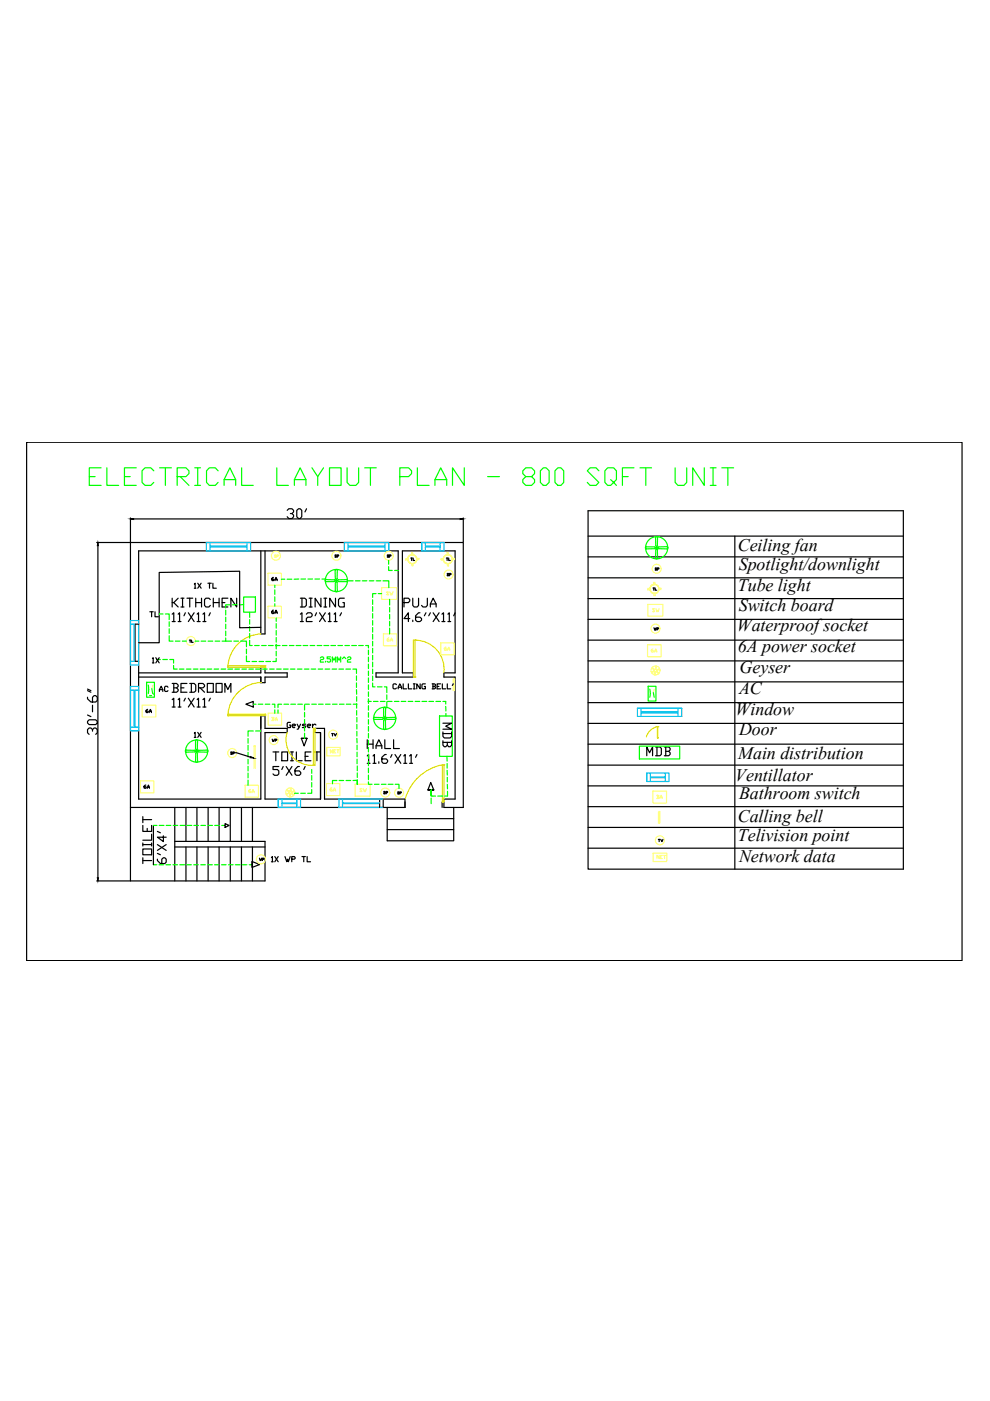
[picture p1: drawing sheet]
<svg xmlns="http://www.w3.org/2000/svg" width="210mm" height="297mm" viewBox="0 0 210 297" stroke-linecap="round" stroke-linejoin="round" font-family="sans-serif">
<!-- layer: 0 -->
<g fill="none" stroke="#000" stroke-width=".25">
<path d="M20.5 115h7M20.8 115.7v70.4M27.7 109.8v5.1M28.3 110h69.3M55.3 116.8v17.6h.9v-17.6M60.9 108.2l.3-.3h.7l.3 .3v.3l-.3 .4h-.3M61.9 108.9l.3 .3v.4l-.3 .3h-.7l-.3-.3M62.9 108.2l.4-.3h.3l.4 .3v1.4l-.4 .3h-.3l-.4-.3zM65 107.9l-.3 .6M98.2 109.8v5.1M29.4 132.3h-.8v7.9h.8M36.5 130.2l.3-.3v1.9"/>
<path d="M36.5 126.8v1.9M36.5 131.8h.6M36.8 127.8l1 .9M37.8 126.8l-1 1h-.3M37.8 130.2l.3-.3v1.9M37.8 131.8h.6M38.4 126.8h.6M38.4 128.7h.6M38.7 126.8v1.9M39.3 129.9l-.3 .7M39.6 126.8h1.3M39.9 129.9l1.3 1.9"/>
<path d="M40.2 126.8v1.9M41.2 129.9l-1.3 1.9M41.5 126.8v1.9M41.5 127.8h1.2M41.8 130.2l.3-.3v1.9M41.8 131.8h.6M42.7 126.8v1.9M43 130.2l.4-.3v1.9M43 131.8h.7M44.6 127.1l-.3-.3h-.6l-.3 .3v1.3l.3 .3h.6l.3-.3M44.6 129.9l-.3 .7M45.2 127.8h1.3"/>
<path d="M45.2 126.8v1.9M46.5 126.8v1.9M47.1 127.8h.6M48.3 126.8h-1.2v1.9h1.2M50.2 126.8v1.9l-1.2-1.9v1.9M63.7 126.8h.9l.4 .3v1.3l-.4 .3h-.9M63.7 130.2l.3-.3v1.9M63.7 131.8h.6M64 126.8v1.9M65 130.2l.2-.3h.7l.3 .3v.4l-.3 .3h-.7l-.2 .2v.7h1.2M65.5 126.8h.7M65.5 128.7h.7"/>
<path d="M65.9 126.8v1.9M67.1 129.9l-.3 .7M67.7 129.9l1.3 1.9M68 126.8v1.9l-1.2-1.9v1.9M68.7 126.8h.6M68.7 128.7h.6M69 126.8v1.9M69 129.9l-1.3 1.9M69.6 130.2l.3-.3v1.9M69.6 131.8h.6M70.8 130.2l.3-.3v1.9M70.8 131.8h.7"/>
<path d="M71.1 126.8v1.9l-1.2-1.9v1.9M72.4 129.9l-.3 .7M73 126.8h-.9l-.3 .3v1.3l.3 .3h.9v-.9h-.3M85.7 127.8h.9l.3-.4v-.3l-.3-.3h-.9v1.9M86.9 131.1h-1.2l.9-1.2v1.9M87.5 126.8v1.6l.3 .3h.6l.3-.3v-1.6M87.5 131.5v.3M89 129.9h-.3l-.6 .7v.9l.3 .3h.6l.4-.3v-.4l-.4-.2h-.9M90.3 129.9l-.3 .7M90.6 126.8v1.6l-.3 .3h-.6l-.3-.3M91.2 128.7v-.6l.6-1.3 .7 1.3v.6M91.2 128.1h1.3"/>
<path d="M91.2 129.9l-.3 .7M91.8 129.9l1.3 1.9M93.1 129.9l-1.3 1.9M93.7 130.2l.3-.3v1.9M93.7 131.8h.6M95 130.2l.3-.3v1.9M95 131.8h.6M96.5 129.9l-.3 .7M18.6 153l.3-.4h1.4l.3 .4v.3l-.3 .3h-1.4l-.3-.3zM18.6 147.8v.4l.7 .6h1l.3-.3v-.7l-.3-.3h-.3l-.4 .3v1M18.6 151.6l.7 .3M18.6 146.4l.7 .4"/>
<path d="M18.6 146.1l.7 .3M19.6 155v-.3l-.3-.4h-.4l-.3 .4v.7l.3 .3M19.6 154.7l.4-.4h.3l.3 .4v.7l-.3 .3M19.6 149.5v1.4M29.4 142.7h25.9v-1.2h.9v1.2h4.7v.9h-4.7v1.1h-.9v-1.1h-25.9M36.5 144.9h.9l.4 .3v.3l-.4 .3M36.5 148.3l.3-.3v1.9M36.5 149.9h.6M36.8 145.8h.6l.4 .4v.3l-.4 .3h-.9M37.8 148.3l.3-.3v1.9M37.8 149.9h.6M38.4 145.8h.6"/>
<path d="M39.3 148l-.3 .6M39.6 144.9h-1.2v1.9h1.2M39.9 148l1.3 1.9M40.2 144.9h1l.3 .3v1.3l-.3 .3h-1M40.6 144.9v1.9M41.2 148l-1.3 1.9M41.8 148.3l.3-.3v1.9M41.8 149.9h.6M42.1 145.8h.9l.4-.3v-.3l-.4-.3h-.9v1.9M42.4 145.8l1 1M43 148.3l.4-.3v1.9M43 149.9h.7"/>
<path d="M44 144.9h1.2v1.9h-1.2zM44.6 148l-.3 .6M45.8 144.9h1.3v1.9h-1.3zM47.7 146.8v-1.9l.6 1.3 .7-1.3v1.9M55.3 151.8v17.6h-25.9v-52.6h55v25.9h-4.7v.9h7.9v-.9h-2.3v-25.9h11.2v25.9h-2.4v.9h2.4v25.8h-2.4v1.8h4.1v-56.2h-70.5v71.8h28.5v-8.4h-19.1M56.2 154.4h4.7v.9h-4.7v14.1h11.8v-14.1h-1.2v-.9h2v15h17.1v1.8h-58.2M58.5 159.4v1.9M59.7 159.4h1.3v1.9h-1.3zM61.6 153.2h-.5l-.2 .2v.7l.2 .2h.5v-.6h-.2M61.6 159.4h.6M61.9 159.4v1.9M61.9 153.9h.6l.2-.2-.2-.2h-.4l-.2 .2 .2 .6h.4"/>
<path d="M62.8 159.4v1.9h1.3M63 153.5l.4 .8M63.7 153.5l-.5 1.1h-.2M64.8 153.5h-.5l-.2 .2 .7 .4-.1 .2h-.6M65.2 153.9h.5l.2-.2-.2-.2-.5 .2v.4l.2 .2h.3M65.9 159.4h-1.2v1.9h1.2M66.3 153.5v.8M66.6 159.4h1.2M67 153.7l-.4-.2-.3 .4M67.2 159.4v1.9M77.9 156.8v1.9M77.9 157.8h1.2"/>
<path d="M79.1 156.8v1.9M79.7 158.7v-.6l.6-1.3 .7 1.3v.6M79.7 158.1h1.3M81.6 156.8v1.9h1.2M81.9 160h-.3l-.6 .6v.9l.3 .3h.6l.3-.3v-.3l-.3-.3h-.9M83.1 160l-.3 .6M83.5 156.8v1.9h1.2M83.7 160l1.3 1.8M84 145.2l-.1-.2h-.4l-.2 .2v.7l.2 .2h.4l.1-.2M84.4 146.1l.4-1.1 .3 .7v.4M84.4 145.7h.7M85 160l-1.3 1.8"/>
<path d="M85.5 145v1.1h.7M86.6 145v1.1h.7M87.6 145h.4M87.6 146.1h.4M87.8 145v1.1M88.4 160l-.3 .6M89.1 145v1.1l-.7-1.1v1.1M90.2 145h-.6l-.1 .2v.7l.1 .2h.6v-.6h-.2M91.6 145h.5l.2 .2-.2 .3M91.8 145.5h.3l.2 .4-.2 .2h-.5M91.8 145v1.1M92.7 145.5h.4"/>
<path d="M93.4 145h-.7v1.1h.7M93.8 145v1.1h.7M94.8 145v1.1h.8M96.1 145l-.2 .3M30.3 175v1.3h1.8v-1.3M30.3 173.1v1.3M30.3 178.7v.7M30.3 179.1h1.8M30.3 173.8h1.8M31.2 175.6v.7M32.1 176.9v1.2h-1.8M32.1 178.7v.7"/>
<path d="M32.5 175v8.3M33.4 179.1l1.8 1.2M33.4 176.3l.6 .3M34.6 177.2v1.2l-1.2-.9h1.8M35.2 179.1l-1.8 1.2M37.1 171.2v15.6M37.1 179.6h19.1M39.4 171.2v7.2M39.4 179.6v7.2M41.8 171.2v7.2M41.8 179.6v7.2M44.1 171.2v7.2"/>
<path d="M44.1 179.6v7.2M46.5 171.2v7.2M46.5 179.6v7.2M47.7 174.6l.9 .4-.9 .4zM48.8 171.2v7.2M48.8 179.6v7.2M51.2 171.2v7.2M51.2 179.6v7.2M53.5 171.2v7.2M53.5 179.6v7.2M59.1 162.5h-1.2v.7h.9l.3 .2v.7l-.3 .3h-.6l-.3-.3M60 162.5l-.3 .7"/>
<path d="M60.7 162.5l1.2 1.9M61.6 161.3h.6M61.9 162.5l-1.2 1.9M63.5 162.5h-.4l-.6 .7v.9l.3 .3h.7l.3-.3v-.3l-.3-.4h-1M64.7 160.4h.6M64.7 162.5l-.3 .7M77.9 160.3l.3-.3v1.8M77.9 161.8h.6M79.1 160.3l.3-.3v1.8M79.1 161.8h.6M80.3 161.5v.3M80.5 170.4v.8"/>
<path d="M81.3 169.4v1.8M82.1 171.2v7.1h14.1v-7.1M82.1 175.9h14.1M82.1 173.6h14.1M85.6 160.3l.3-.3v1.8M85.6 161.8h.6M86.8 160.3l.4-.3v1.8M86.8 161.8h.7M93.7 170v1.2M20.5 186.8h7M30.3 180h1.8v1.2h-1.8zM30.3 181.9v1.2"/>
<path d="M30.3 182.5h1.8M33.4 182.2v.3l.6 .6h.9l.3-.3v-.6l-.3-.3h-.3l-.3 .3v.9M33.4 180.9l.6 .3"/>
</g>
<!-- layer: WIRE CONNECTION -->
<g fill="none" stroke="#0f0" stroke-width=".25">
<path d="M35.9 134.8v1.1h.8M35.9 133.3v1M36 139.8h.8v.8M37.2 135.9h1M42.6 135.9h1M44.1 135.9h1M45.6 135.9h1M47.9 135.3v.6h-.8M47.9 135.9h1.2M47.9 129.4v1M47.9 130.9v.9M47.9 132.3v1"/>
<path d="M47.9 133.8v1M48.8 128.2h-.9v.7M49.3 128.2h1M49.6 135.9h1M51 135.9h1.3v1.2M52.3 139.1v1.2h.6M52.3 137.6v1M52.9 135.8v1.1h.6M52.9 131.4v.9M52.9 132.8v1M52.9 134.3v1M54 136.9h1"/>
<path d="M55.5 136.9h.9M56.9 136.9h1M58.3 125.1v.9M58.3 126.5v1M58.4 136.9h1M58.5 136.8l.1 .1zM58.6 139.6v.7h-.8M58.6 136.9h.1M58.6 132.2v1M58.6 133.7v1M58.6 135.2v.9M58.6 136.6v1"/>
<path d="M58.6 138.1v1M59.9 136.9h.9M60.9 122.8h1M61.4 136.9h.9M62.8 136.9h1M63.3 122.8h-.9M63.8 122.8h1M64.3 136.9h.9M65.3 122.8h1M65.8 136.9h.9M66.8 122.8h.9M67.2 136.9h1"/>
<path d="M68.3 122.8h.6M68.7 136.9h1M70.2 136.9h.9M71.6 136.9h1M73.1 136.9h1M73.6 123.1h1.3M74.6 136.9h1M75.4 123.1h.9M76 136.9h1M76.8 123.1h1M77.5 136.9h.6v.5M78.1 137.8v1"/>
<path d="M78.1 139.3v1M78.3 123.1h1M79 127.2v.9M79 128.6v1M79 130.1v1M79 131.6v.9M79 133.1v.9M79 134.5v1M79 136v.9M79 137.5v.9M79 138.9v1M79.7 125.9h-.7v.8"/>
<path d="M79.8 123.1h.9M81.2 123.1h1.2v1.5M82.4 120.1v.8h.8M82.6 128.8v1M82.6 130.3v.9M82.6 131.7v1M83.7 120.9h.7M36.8 141.1v.8h.8M38 141.9h1M39.5 141.9h1M41 141.9h1M42.4 141.9h1"/>
<path d="M43.9 141.9h1M45.4 141.9h1M46.9 141.9h1M48.3 141.9h1M49.8 141.9h1M51.3 141.9h1M52.6 156.6v1M52.6 158v1M52.6 159.5v1M52.8 141.9h.9M53.4 140.3h1M53.7 155h-1.1v1.1"/>
<path d="M53.7 149.3h.6M54.2 141.9h1M54.2 155h1.1M54.8 149.3h.9M54.9 140.3h1M55.7 141.9h1M56.2 149.3h1M56.4 140.3h1M57.2 141.9h.9M57.7 149.3h.6v.7M58.6 141.9h1M59.7 149.3h-.8v.7"/>
<path d="M60.1 141.9h1M60.2 149.3h1M61.6 141.9h.9M61.7 149.3h1M63 141.9h1M63.1 149.3h1M64.5 141.9h1M64.6 149.4v1.1M64.6 151v1M64.6 152.5v1M64.6 154v1M64.6 155.4v1.1"/>
<path d="M64.6 149.3h1M66 141.9h.9M66.1 149.3h1M67.5 141.9h.9M67.5 149.3h1M68.9 141.9h1M69 149.3h1M70.4 141.9h1M70.5 149.3h1M71.9 141.9h.9M72 149.3h1M73.3 141.9h1"/>
<path d="M73.4 149.3h1M74.8 141.9h.8v.9M74.9 149.3h.8M75.6 143.3v1M75.6 144.8v1M75.6 146.2v1M75.6 147.7v1M75.6 149.2v1M75.6 150.7v.9M75.7 152.1v1M75.7 153.6v1M75.7 155.1v.9"/>
<path d="M75.7 156.5v1M75.7 158v1M75.7 159.5v.9M78.1 148.7h.1M78.1 148.6v.2zM78.1 140.8v1M78.1 142.3v1M78.1 143.7v1M78.1 145.2v1M78.1 146.7v1M78.1 148.2v.9M78.1 149.6v1"/>
<path d="M78.1 151.1v1M78.1 152.6v.9M78.1 154v1M78.1 155.5v1M78.1 157v.9M78.1 158.5v.9M78.1 159.9v1M78.1 148.7h.6M79 144.8v.8h.5M79 140.4v1M79 141.9v.9M79 143.3v1"/>
<path d="M79.2 148.7h1M80 145.6h1M80.7 148.7h.9M81.5 145.6h.5v1.3M82 147.3v1M82 148.8v1.2M82.1 148.7h1M83.6 148.7h1M85.1 148.7h.9M86.5 148.7h1M88 148.7h1M89.5 148.7h1"/>
<path d="M90.9 148.7h1M92.4 148.7h1M93.9 148.7h.6v.6M94.5 149.8v.9M32.5 175h.8M33.8 175h1M35.2 175h1M36.7 175h1M38.2 175h1M39.6 175h1.1M41.1 175h1M42.6 175h1"/>
<path d="M44.1 175h1M45.5 175h1M47 175h.7M52.6 161v1M52.6 162.5v.9M52.6 163.9v1M62.4 168.2h.9M63.8 168.2h.9M66.1 167.4v.8h-.9M66.1 163.2v.8M66.1 164.4v1M66.1 165.9v1"/>
<path d="M73.4 165.5h1M75.7 161v.9M75.7 162.4v1M75.7 163.9v.9M78.1 161.4v.9M78.1 162.9v.9M78.1 164.3v1M91.4 168.7v-1.2v1.3h.9M91.4 169.2v1.2M92.8 168.8h1M94.8 160.4v1M94.8 161.9v1"/>
<path d="M94.8 163.3v1M94.8 164.8v1M94.8 166.3l.1 1M94.9 167.8v1h-.6M32.5 183.3h.7M33.7 183.3h1M35.2 183.3h1M36.7 183.3h.9M38.1 183.3h1M39.6 183.3h1M41.1 183.3h1M42.6 183.3h.9"/>
<path d="M44 183.3h1M45.5 183.3h1M47 183.3h.9M48.4 183.3h1M49.9 183.3h1M51.4 183.3h.9"/>
</g>
<g fill="none" stroke="#00bfff" stroke-width=".25">
<path d="M43.7 115h9.4v1.8h-9.4zM44.5 115v.8h7.9v-.8M44.5 116.8v-.8h7.9v.8M73 115h9.4v1.8h-9.4zM73.8 115v.8h7.8v-.8M81.6 116h-7.8v.8M89.4 115h4.7v1.8h-4.7zM90.2 116.8v-.8h3.1v.8M90.2 115v.8h3.1v-.8M27.7 131.6h1.7v9.4h-1.7zM27.7 132.3h.7v7.9h-.7M27.7 145.5h1.7v9.4h-1.7z"/>
<path d="M27.7 146.3h.7v7.9h-.7M29.4 146.3h-.8v7.9h.8M135.1 150.2h9.4v1.7h-9.4zM135.9 150.2v.7h7.8v-.7M135.9 151.9v-.8h7.8v.8M59 169.4h4.7v1.8h-4.7zM59.8 171.2v-.8h3.1v.8M59.8 169.4v.8h3.1v-.8M72.6 169.4v.8h7.9M80.5 170.4h-7.9v.8M81.3 169.4h-9.4v1.8h9.4M137.1 163.9h4.7v1.8h-4.7z"/>
<path d="M137.9 163.9v.8h3.2v-.8M137.9 165.7v-.8h3.2v.8"/>
</g>
<!-- layer: 0 -->
<path d="M20.8 115l.1 .7h-.3zM27.7 110l.6-.1v.3zM97.6 109.9l.6 .1-.6 .2zM20.6 186.1h.3l-.1 .7z" fill="#000" stroke="#000" stroke-width=".21"/>
<!-- layer: POS -->
<g fill="none" stroke="#0f0" stroke-width=".25">
<path d="M69.1 123.3h1.7M69.1 122.9h1.7M69.2 122.9l-.3 .2 .3 .2M70.9 122.9l.1 .2-.1 .2M71 123.1h.2M71 121l.1 1.6M71.1 123.6v1.8l.2 .1 .3-.3M71.3 122.9v.1M71.3 123.2v.2M71.4 123.1h.2M71.5 123.6v1.7M71.5 123.5l-.2-.1-.2 .1"/>
<path d="M71.5 122.6l-.2 .2-.2-.2M71.5 121v1.6M71.6 121l-.3-.3-.2 .3M71.8 122.9l-.2 .2 .2 .2h1.6l.3-.2-.3-.2h-1.6M79.4 152.1h1.7l.2 .2-.2 .2M79.4 152.1l-.2 .2 .1 .2h1.8M81.3 152.3h.1M81.3 152.8l.1 1.8 .2 .1 .2-.3M81.3 150.2v1.6M81.4 152.8l.2-.2 .2 .2v1.7M81.5 152.1v.1M81.5 152.4v.2"/>
<path d="M81.6 152.3h.2M81.8 150.2l-.1 1.6M81.8 151.8l-.2 .2-.2-.2M81.8 150.2l-.2-.3-.3 .3M82 152.5h1.7M82 152.1l-.2 .2 .2 .2M83.7 152.1h-1.7M83.7 152.1l.2 .2-.2 .2M137.8 146.1l.1 .9-.1 .8M138.5 146.9l.2 .9"/>
<circle cx="71.3" cy="123.1" r="2.35"/>
<circle cx="71.3" cy="123.1" r=".11"/>
<circle cx="81.6" cy="152.3" r="2.35"/>
<circle cx="81.6" cy="152.3" r=".11"/>
</g>
<!-- layer: WIREREF -->
<g fill="none" stroke="#dd0" stroke-width=".25">
<path d="M55.4 134.4a7.3 7.3 0 0 0-7.1 6.7M87.6 135.7h.4v7.9h-.4zM88 135.7h.1M88 135.7a6.2 6.2 0 0 1 6.1 7M48.3 141.1h7.9v.4h-7.9zM48.3 141.1h.1M48.3 151.4h7.9v.4h-7.9zM48.3 151.4h.1M55.4 144.7a7.3 7.3 0 0 0-7.1 6.7M56.2 141.5h.1M56.2 141.1h.1M60.9 155.3a5.4 5.4 0 0 0 5.5 6.9"/>
<path d="M66.4 154.4h.4v7.9h-.4zM66.4 154.4h.1M66.8 154.4h.1M87.6 143.6h.1M88 143.6h.1M139.4 154.1l.1 2.4zM139.4 154.1h.1M139.4 154.1a3.1 3.1 0 0 0-2.4 2.1M139.5 154.1h.1M66.4 162.3h.1M93.8 162.2h.3v7.8h-.3zM93.8 162.2h.1"/>
<path d="M93.8 170h.1M93.8 162.2a10.2 10.2 0 0 0-7.9 7.2M94.1 162.2h.1"/>
</g>
<!-- layer: TAG -->
<g fill="none" stroke="#ffff7f" stroke-width=".25">
<path d="M54.1 158.2v4.7M54.2 158.2l-.2-.1-.1 .1v4.7M96.1 144.1v2.3M96.1 144l.2-.1 .1 .1M96.2 144.1v2.3M96.4 144.1v2.3M138.1 141.7l.2-.2 .4 .5zM138.7 142.3l-.6 .1v.3l.6-.4M138.7 146.2l-.2 .7M139 142.5v.6h-.3zM139 141.9v-.6h.2l-.2 .6M139.2 142.3l.6 .4-.2 .2-.4-.5"/>
<path d="M139.2 142.1l.6-.4 .1 .2-.7 .2M60.9 167.4l.4 .5-.6-.3zM61.3 168.1l-.7 .2 .1 .2 .6-.4M61.5 168.3l-.2 .7h.2v-.7M61.6 167.1h.2l-.2 .7zM61.8 168.2l.6 .3-.2 .2-.4-.5M61.8 167.9l.6-.3 .1 .2zM139.6 172.2v2.3M139.6 172.2l.2-.2 .1 .2M139.8 172.2v2.4M139.9 172.2v2.4"/>
<circle cx="139" cy="142.1" r=".95"/>
<circle cx="139" cy="142.2" r=".28"/>
<circle cx="61.5" cy="168" r=".95"/>
<circle cx="61.6" cy="168" r=".28"/>
</g>
<!-- layer: WIRENO -->
<g fill="none" stroke="#0f0" stroke-width=".25">
<path d="M137 116h1.7M137.1 115.9l-.3 .2 .2 .2h1.7M138.8 116l.2 .1-.2 .2M138.9 116.2h.2M139.2 115.9v.1M139.2 116.2v.2M139.3 116.2h.2M139.4 116.6v1.7M139.4 116.6l-.2-.2-.2 .2v1.7l.2 .2 .3-.3M139.4 114v1.7M139.4 115.7l-.2 .2-.2-.2M139.5 114l-.3-.3-.2 .2v1.8"/>
<path d="M139.6 116l1.8-.1 .2 .2-.2 .3-1.7-.1zM39.5 159l1.7 .1M39.5 159l-.2 .2 .2 .3M41.2 159.4l-1.7 .1M41.2 159l.2 .2-.2 .2M41.4 159.3h.1M41.7 159v.1M41.7 159.3v.3M41.8 159.3h.2M41.8 159.7l.1 1.7M41.9 159.7l-.2-.2-.2 .2v1.7l.2 .2 .2-.2M43.8 159h-1.6l-.2 .2 .2 .2 1.6 .1"/>
<path d="M43.8 159l.3 .2-.3 .3"/>
<circle cx="139.2" cy="116.1" r="2.35"/>
<circle cx="139.2" cy="116.1" r=".11"/>
<circle cx="41.7" cy="159.2" r="2.35"/>
<circle cx="41.7" cy="159.2" r=".11"/>
</g>
<!-- layer: TITLE -->
<g fill="none" stroke="#000" stroke-width=".25">
<path d="M5.6 93.8h198.4v109.9h-198.4zM124.7 108.3h66.8v76h-66.8zM124.7 113.7h66.8M124.7 118.1h66.8M155.8 113.7v70.6M55.3 133l-4.5 .1v-12l-17 .3v14.9h-4.4M124.7 122.5h66.8M124.7 126.9h66.8M124.7 131.3h66.8M124.7 135.7h66.8M49.7 159.6h.4l3 .9M52.1 149.3l1.6-.6v1.2z"/>
<path d="M63.9 156.5h1.2h-1.2M63.9 156.5l.6 1.7 .6-1.7M124.7 140.1h66.8M124.7 144.6h66.8M124.7 149h66.8M124.7 153.4h66.8M124.7 157.8h66.8M90.7 167.5l.6-1.6 .7 1.6M92 167.5h-1.3h1.3M124.7 162.2h66.8M124.7 166.6h66.8M124.7 171h66.8"/>
<path d="M124.7 175.4h66.8M124.7 179.8h66.8"/>
</g>
<!-- layer: TERMS -->
<path d="M93.2 151.8h2.7v8.6h-2.7zM135.6 158.2h8.5v2.7h-8.5zM137.4 145.5h1.7v3.1h-1.7z" fill="none" stroke="#0f0" stroke-width=".25"/>
<!-- layer: SIMB -->
<g fill="none" stroke="#000" stroke-width=".25">
<path d="M41.2 123.8l.2-.1v1M41.2 124.7h.3M41.9 123.7l.7 1M42.6 123.7l-.7 1M44.1 123.7h.7M44.4 123.7v1M45.1 123.7v1h.8M58.3 181.6l.7 1.1M59 181.6l-.7 1.1M60.4 181.6l.4 1.1 .2-.5 .1 .5 .4-1.1M61.9 182.2h.5l.2-.4-.2-.2h-.5v1.1M64 181.6h.7"/>
<path d="M64.4 181.6v1.1M65.1 181.6v1.1h.7"/>
</g>
<!-- layer: TITLE -->
<path d="M53.1 160.4l.8 .3h-.8z" fill="#000" stroke="#000" stroke-width=".21"/>
<path d="M67.9 139.5l.2-.2h.4l.1 .4-.7 .3v.4h.7M70.1 139.3h-.7v.4h.5l.2 .1v.4l-.2 .2-.5-.2M72.6 139.7l.4-.4 .3 .4M73.7 139.5l.2-.2h.3l.2 .4-.7 .3v.4h.7M69 140.2v.2M70.5 140.4v-1.1l.3 .7 .4-.7v1.1M71.5 140.4v-1.1l.4 .7 .3-.7v1.1" fill="none" stroke="#0f0" stroke-width=".25"/>
<text font-size="7.1" fill="#0f0" x="17.6" y="104.1">ELECTRICAL LAYOUT PLAN - 800 SQFT UNIT</text>
<text font-size="5.3" fill="#dd0" x="135.8" y="161.6">MDB</text>
<text font-size="4.9" x="96.7" y="159.5" transform="rotate(-90 96.7 159.5)">MDB</text>
<g font-size="4.7">
<text x="156.4" y="116.8">Ceiling fan</text>
<text x="156.4" y="125.2">Tube light</text>
<text x="156.6" y="120.8">Spotlight/downlight</text>
<text x="156.6" y="129.6">Switch board</text>
<text x="156.2" y="133.7">Waterproof socket</text>
<text x="156.4" y="138.3">6A power socket</text>
<text x="156.8" y="142.7">Geyser</text>
<text x="156.7" y="147.1">AC</text>
<text x="156" y="151.7">Window</text>
<text x="156.7" y="155.9">Door</text>
<text x="156.5" y="160.9">Main distribution</text>
<text x="155.9" y="165.5">Ventillator</text>
<text x="156.7" y="169.5">Bathroom switch</text>
<text x="156.4" y="174.2">Calling bell</text>
<text x="156.4" y="178.3">Telivision point</text>
<text x="156.7" y="182.7">Network data</text>
</g>
<g font-size="4">
<text x="30.7" y="131.9">TL</text>
<text x="31" y="141.8">1X</text>
<text x="32.5" y="147.8">AC</text>
<text x="39.9" y="157.7">1X</text>
</g>
<g font-size="3.5">
<text x="93.5" y="123.5">SP</text>
<text x="29.6" y="152.4">6A</text>
<text x="47.6" y="161.2">SP</text>
<text x="69.1" y="157.3">TV</text>
<text x="29.3" y="168.3">6A</text>
<text x="53.6" y="183.8">WP</text>
</g>
<g font-size="3.5" fill="#0f0">
<text x="51.2" y="129.8">SW</text>
<text x="56.4" y="131.2">6A</text>
<text x="80.8" y="127.4">SW</text>
<text x="38.8" y="137.6">TL</text>
<text x="80.8" y="137.2">6A</text>
<text x="56.4" y="154.2">BA</text>
<text x="51.5" y="169.3">6A</text>
<text x="68.8" y="169">6A</text>
<text x="75.1" y="169">SW</text>
<text x="80.1" y="169.7">SP</text>
<text x="82.9" y="169.7">SP</text>
</g>
<g font-size="3.5" fill="#ffff7f">
<text x="137.2" y="130.9">SW</text>
<text x="93.1" y="139">6A</text>
<text x="136.9" y="139.3">6A</text>
<text x="68.8" y="160.9">NET</text>
<text x="137.9" y="170.4">BA</text>
</g>
<g font-size="3.1" fill="#ffff7f">
<text x="56.8" y="119.2">SP</text>
<text x="85.7" y="119.9">TL</text>
<text x="93.5" y="119.9">TL</text>
<text x="137.2" y="126.3">TL</text>
<text x="137.9" y="183.1">NET</text>
</g>
<g font-size="3.1">
<text x="69.8" y="119.2">SP</text>
<text x="137.6" y="122.1">SP</text>
<text x="137.6" y="134.8">WP</text>
<text x="56.4" y="158.4">WP</text>
<text x="138.3" y="179.6">TV</text>
</g>
<g font-size="3.1" fill="#0f0">
<text x="80.8" y="119.2">SP</text>
<text x="56.4" y="124.2">6A</text>
</g>
</svg>
